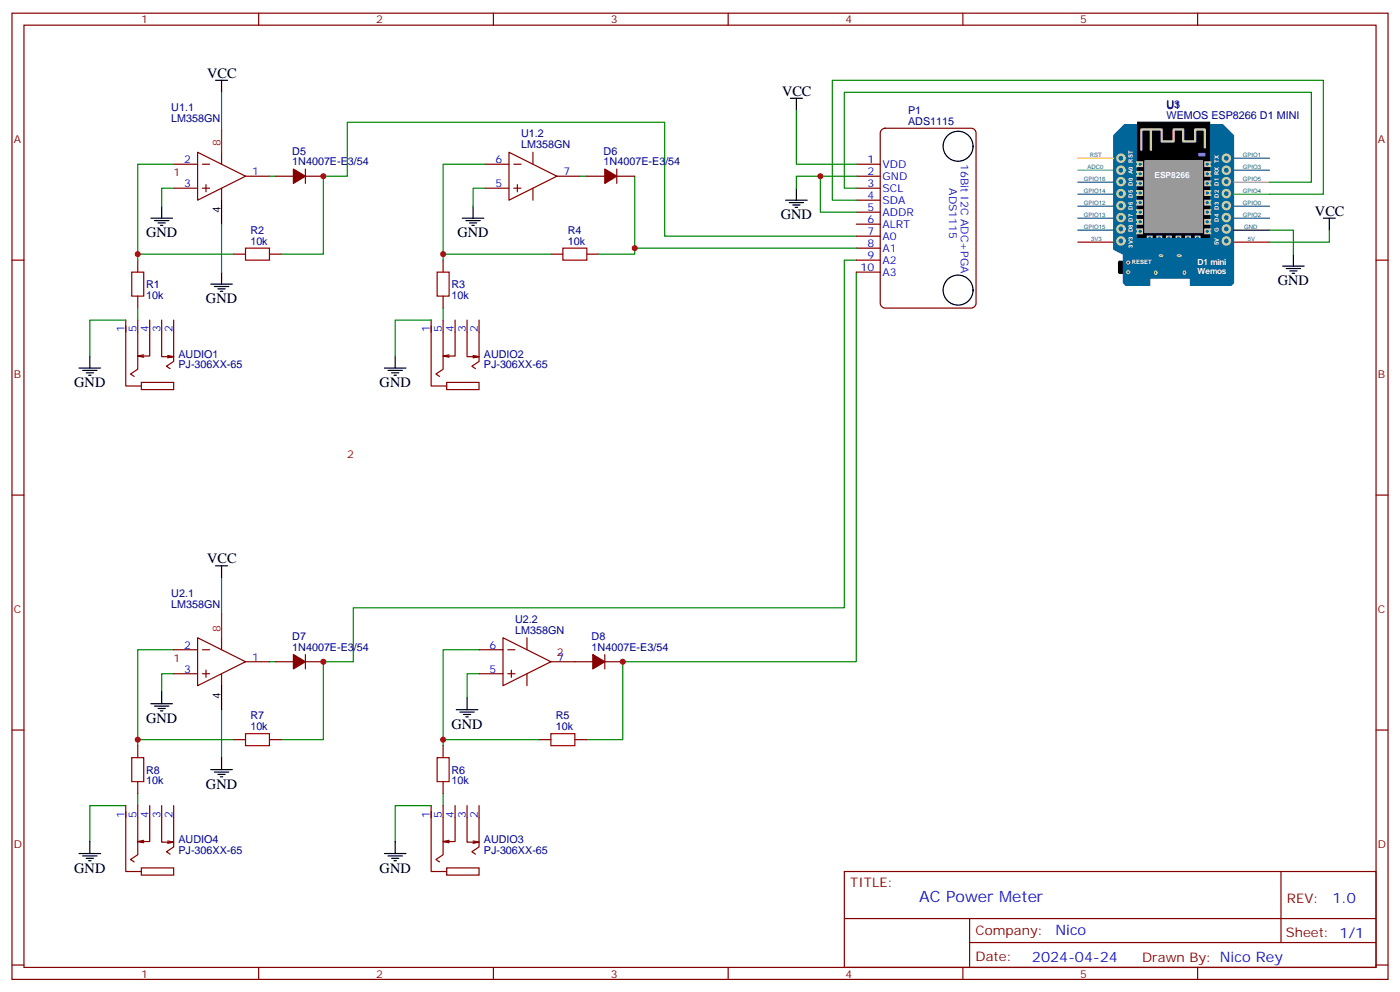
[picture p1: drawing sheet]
<svg xmlns="http://www.w3.org/2000/svg" width="412mm" height="292mm" viewBox="0 0 412 292" stroke-linecap="round" stroke-linejoin="round" font-family="sans-serif">
<g fill="none" stroke="#870000" stroke-width=".35">
<path d="M3.5 3.9h405.4v284.3h-405.4zM7.1 7.4h398.2v277.3h-398.2zM76.2 3.9v3.5M145.3 3.9v3.5M214.5 3.9v3.5M283.6 3.9v3.5M352.8 3.9v3.5M51.2 55.4h7M51.2 48.3h7M58.2 44.8l14.1 7.1-14.1 7zM59.6 55.4h2.1M59.6 48.3h2.1"/>
<path d="M60.7 54.3v2.1M65.3 44.8v3.5M65.3 55.4v3.5M72.3 51.9h7.1M142.9 55.4h7M142.9 48.3h7M149.9 44.8l14.1 7.1-14.1 7zM151.3 55.4h2.2M151.3 48.3h2.2M152.4 54.3v2.1M157 44.8v3.5M157 55.4v3.5"/>
<path d="M164 51.9h7.1M3.5 76.6h3.6M40.6 76.6v3.5M68.8 74.8h3.5M79.4 74.8h3.5M130.5 76.6v3.5M162.3 74.8h3.5M172.9 74.8h3.5M405.3 76.6h3.6M37 96v17.6h4.6M37 94.2v3.5M40.6 94.2v14.5l-2.1 1.4 1 .7"/>
<path d="M40.6 87.1v3.6M44.1 94.2v10.6h-3.5l1.7 .3M47.6 94.2v10.8h3.6l-1.8 .3M51.2 94.2v12.2l-2.2 1.4 1.1 .7M127 96v17.6h4.6M127 94.2v3.5M130.5 94.2v14.5l-2.1 1.4 1.1 .7M130.5 87.1v3.6M134.1 94.2v10.6h-3.6l1.8 .3M137.6 94.2v10.8h3.5l-1.8 .3M141.1 94.2v12.2l-2.1 1.4 1.1 .7M41.6 112.5h9.6v2.2h-9.6z"/>
<path d="M42.3 104.4l-1.7 .4M49.4 104.6l1.8 .4M131.6 112.5h9.5v2.2h-9.5zM132.3 104.4l-1.8 .4M139.3 104.6l1.8 .4M3.5 145.7h3.6M405.3 145.7h3.6M51.2 198.3h7M51.2 191.2h7M58.2 187.7l14.1 7-14.1 7.1zM59.6 198.3h2.1M59.6 191.2h2.1"/>
<path d="M60.7 197.2v2.1M65.3 187.7v3.5M65.3 198.3v3.5M72.3 194.7h7.1M141.1 198.3h7.1M141.1 191.2h7.1M148.2 187.7l14.1 7-14.1 7.1zM149.6 198.3h2.1M149.6 191.2h2.1M150.6 197.2v2.1M155.2 187.7v3.5M155.2 198.3v3.5"/>
<path d="M162.3 194.7h7M3.5 214.8h3.6M40.6 219.4v3.6M68.8 217.7h3.5M79.4 217.7h3.5M130.5 219.4v3.6M158.7 217.7h3.6M169.3 217.7h3.6M405.3 214.8h3.6M37 238.8v17.7h4.6M37 237.1v3.5M40.6 237.1v14.4l-2.1 1.4 1 .7"/>
<path d="M40.6 230v3.5M44.1 237.1v10.5h-3.5l1.7 .4M47.6 237.1v10.7h3.6l-1.8 .4M51.2 237.1v12.1l-2.2 1.4 1.1 .8M127 238.8v17.7h4.6M127 237.1v3.5M130.5 237.1v14.4l-2.1 1.4 1.1 .7M130.5 230v3.5M134.1 237.1v10.5h-3.6l1.8 .4M137.6 237.1v10.7h3.5l-1.8 .4M141.1 237.1v12.1l-2.1 1.4 1.1 .8M41.6 255.4h9.6v2.1h-9.6z"/>
<path d="M42.3 247.3l-1.7 .3M49.4 247.5l1.8 .3M131.6 255.4h9.5v2.1h-9.5zM132.3 247.3l-1.8 .3M139.3 247.5l1.8 .3M248.7 256.5h156.6v28.2h-156.6zM377.3 256.5v20.9M248.7 270.3h156.5M285.6 277.4h119.6M285.6 270.3v14.1M3.5 284h3.6M76.2 284.7v3.5"/>
<path d="M145.3 284.7v3.5M214.5 284.7v3.5M283.6 284.7v3.5M352.8 284.7v3.5M405.3 284h3.6"/>
</g>
<g fill="none" stroke="#000" stroke-width=".35">
<path d="M63.5 23.6h3.5M65.3 23.6v3.6M65.3 58.9v7.1M44.4 64.2h6.4M45.5 64.9h4.2M46.6 65.6h2.1M47.3 66.3h.7M47.6 60.7v3.5M136.2 64.2h6.3M137.2 64.9h4.3M138.3 65.6h2.1M139 66.3h.7"/>
<path d="M139.3 60.7v3.5M62.1 83.6h6.3M63.1 84.3h4.3M64.2 85h2.1M64.9 85.7h.7M65.3 80.1v3.5M23.3 108.3h6.3M24.3 109h4.3M25.4 109.7h2.1M26.1 110.4h.7M26.5 104.8v3.5M113.2 108.3h6.4"/>
<path d="M114.3 109h4.2M115.4 109.7h2.1M116.1 110.4h.7M116.4 104.8v3.5M63.5 166.5h3.5M65.3 166.5v3.5M44.4 207.1h6.4M45.5 207.8h4.2M46.6 208.5h2.1M47.3 209.2h.7M47.6 203.6v3.5M65.3 201.8v7"/>
<path d="M134.4 208.8h6.4M135.5 209.5h4.2M136.5 210.3h2.1M137.2 211h.7M137.6 205.3v3.5M62.1 226.5h6.3M63.1 227.2h4.3M64.2 227.9h2.1M64.9 228.6h.7M65.3 223v3.5M23.3 251.2h6.3M24.3 251.9h4.3"/>
<path d="M25.4 252.6h2.1M26.1 253.3h.7M26.5 247.6v3.6M113.2 251.2h6.4M114.3 251.9h4.2M115.4 252.6h2.1M116.1 253.3h.7M116.4 247.6v3.6"/>
</g>
<path d="M65.3 37.7v7.1M65.3 180.6v7.1" fill="none" stroke="#f00" stroke-width=".35"/>
<path d="M72.3 73h7.1v3.6h-7.1zM165.8 73h7.1v3.6h-7.1zM38.8 80.1h3.5v7h-3.5zM128.8 80.1h3.5v7h-3.5zM72.3 215.9h7.1v3.5h-7.1zM162.3 215.9h7v3.5h-7zM38.8 223h3.5v7h-3.5zM128.8 223h3.5v7h-3.5z" fill="none" stroke="#a10000" stroke-width=".35"/>
<g fill="none" stroke="#008700" stroke-width=".35">
<path d="M65.3 27.2v10.5M51.2 55.4h-3.6v5.3M51.2 48.3h-10.6v28.3M79.4 51.9h1.7M142.9 55.4h-3.6v5.3M142.9 48.3h-12.4v26.5h31.8M171.1 51.9h1.8M40.6 74.8h28.2M65.3 66v14.1M130.5 74.8v1.8M252.2 69.5h-56.4v-33.5h-93.5v15.9h-7.1v22.9h-12.3M252.2 76.6h-3.5v102.3h-144.6v15.8h-8.9v23h-12.3"/>
<path d="M37 94.2h-10.5v10.6M40.6 90.7v3.5M127 94.2h-10.6v10.6M130.5 90.7v3.5M252.2 80.1v114.6h-68.8v23h-10.5M65.3 170v10.6M51.2 191.2h-10.6v28.2M51.2 198.3h-3.6v5.3M79.4 194.7h1.7M141.1 191.2h-10.6v26.5h28.2M141.1 198.3h-3.5v7M40.6 217.7h28.2"/>
<path d="M65.3 208.8v14.2M130.5 217.7v1.7M37 237.1h-10.5v10.5M40.6 233.5v3.6M127 237.1h-10.6v10.5M130.5 233.5v3.6"/>
</g>
<path d="M335.1 36h21.2v33.8h-21.2zM329.6 77.1l.2-.2 1.8 .2v3l-.2 .3h-1.6l-.3-.2z" fill="#000" stroke="#000" stroke-width=".35"/>
<path d="M328.1 39.9l3.2-3.2h28.9l3.2 3.2v43.4l-.7 .7h-12v-2.2h-12v2.2h-7.1l-.7-.7v-8.5l-2.8-1.4z" fill="#069" stroke="#069" stroke-width=".35"/>
<path d="M337.3 47.3h16.9v21.1h-16.9z" fill="#999" stroke="#999" stroke-width=".35"/>
<g fill="none" stroke="#cc9" stroke-width=".71">
<path d="M339 38.1v6M354.9 43.4v-5.3h-2.8v3.5h-3.6v-3.5h-2.8v3.5h-3.5v-3.5h-6v6"/>
<circle cx="330.2" cy="53.4" r="1.06"/>
<circle cx="330.2" cy="50.1" r="1.06"/>
<circle cx="330.2" cy="46.6" r="1.06"/>
<circle cx="330.2" cy="57" r="1.06"/>
<circle cx="361.2" cy="46.6" r="1.06"/>
<circle cx="361.2" cy="53.4" r="1.06"/>
<circle cx="361.2" cy="57" r="1.06"/>
<circle cx="361.2" cy="50.1" r="1.06"/>
<circle cx="330.2" cy="60.5" r="1.06"/>
<circle cx="330.2" cy="67.4" r="1.06"/>
<circle cx="330.2" cy="70.9" r="1.06"/>
<circle cx="330.2" cy="64" r="1.06"/>
<circle cx="361.2" cy="67.4" r="1.06"/>
<circle cx="361.2" cy="64" r="1.06"/>
<circle cx="361.2" cy="70.9" r="1.06"/>
<circle cx="361.2" cy="60.5" r="1.06"/>
</g>
<path d="M352.8 44.8h2.4v1.4h-2.4z" fill="#69f" stroke="#000" stroke-width=".35"/>
<g fill="#333" stroke="#cc9" stroke-width=".35">
<path d="M340.3 79.8a.46 .46 0 0 1 .5 .5 .46 .46 0 0 1-.5 .4l-.2-.4z"/>
<path d="M348.7 79.8a.46 .46 0 0 1 .5 .5 .46 .46 0 0 1-.5 .4l-.2-.4z"/>
<path d="M341.6 75.1h.8a.42 .42 0 0 1-.4 .4 .42 .42 0 0 1-.4-.4z"/>
<path d="M346.9 75.1h.9a.46 .46 0 0 1-.5 .4 .46 .46 0 0 1-.4-.4z"/>
<circle cx="332.3" cy="77.3" r=".44"/>
<circle cx="332.3" cy="80.1" r=".44"/>
</g>
<g fill="#cc9" stroke="#cc9" stroke-width=".35">
<path d="M354.9 47.6h1.8v1.4h-1.8z"/>
<path d="M354.9 50.4h1.8v1.5h-1.8z"/>
<path d="M354.9 53.3h1.8v1.4h-1.8z"/>
<path d="M354.9 56.1h1.8v1.4h-1.8z"/>
<path d="M354.9 58.9h1.8v1.4h-1.8z"/>
<path d="M354.9 61.7h1.8v1.4h-1.8z"/>
<path d="M354.9 64.6h1.8v1.4h-1.8z"/>
<path d="M354.9 67.4h1.8v1.4h-1.8z"/>
<path d="M334.8 47.6h1.7v1.4h-1.7z"/>
<path d="M334.8 50.4h1.7v1.5h-1.7z"/>
<path d="M334.8 53.3h1.7v1.4h-1.7z"/>
<path d="M334.8 56.1h1.7v1.4h-1.7z"/>
<path d="M334.8 58.9h1.7v1.4h-1.7z"/>
<path d="M334.8 61.7h1.7v1.4h-1.7z"/>
<path d="M334.8 64.6h1.7v1.4h-1.7z"/>
<path d="M334.8 67.4h1.7v1.4h-1.7z"/>
<path d="M338 69.5h1.4v.3h-1.4z"/>
<path d="M340.8 69.5h1.4v.3h-1.4z"/>
<path d="M343.6 69.5h1.4v.3h-1.4z"/>
<path d="M346.4 69.5h1.4v.3h-1.4z"/>
<path d="M349.2 69.5h1.5v.3h-1.5z"/>
<path d="M352.1 69.5h1.4v.3h-1.4z"/>
</g>
<g fill="#069" stroke="#069" stroke-width=".35">
<circle cx="357" cy="48.3" r=".26"/>
<circle cx="355.6" cy="48.3" r=".26"/>
<circle cx="357" cy="51.2" r=".26"/>
<circle cx="355.6" cy="51.2" r=".26"/>
<circle cx="357" cy="54" r=".26"/>
<circle cx="355.6" cy="54" r=".26"/>
<circle cx="357" cy="56.8" r=".26"/>
<circle cx="355.6" cy="56.8" r=".26"/>
<circle cx="357" cy="59.6" r=".26"/>
<circle cx="355.6" cy="59.6" r=".26"/>
<circle cx="357" cy="62.4" r=".26"/>
<circle cx="355.6" cy="62.4" r=".26"/>
<circle cx="357" cy="65.3" r=".26"/>
<circle cx="355.6" cy="65.3" r=".26"/>
<circle cx="357" cy="68.1" r=".26"/>
<circle cx="355.6" cy="68.1" r=".26"/>
<circle cx="334.4" cy="48.3" r=".26"/>
<circle cx="335.8" cy="48.3" r=".26"/>
<circle cx="334.4" cy="51.2" r=".26"/>
<circle cx="335.8" cy="51.2" r=".26"/>
<circle cx="334.4" cy="54" r=".26"/>
<circle cx="335.8" cy="54" r=".26"/>
<circle cx="334.4" cy="56.8" r=".26"/>
<circle cx="335.8" cy="56.8" r=".26"/>
<circle cx="334.4" cy="59.6" r=".26"/>
<circle cx="335.8" cy="59.6" r=".26"/>
<circle cx="334.4" cy="62.4" r=".26"/>
<circle cx="335.8" cy="62.4" r=".26"/>
<circle cx="334.4" cy="65.3" r=".26"/>
<circle cx="335.8" cy="65.3" r=".26"/>
<circle cx="334.4" cy="68.1" r=".26"/>
<circle cx="335.8" cy="68.1" r=".26"/>
<circle cx="338.6" cy="70.2" r=".38"/>
<circle cx="341.4" cy="70.2" r=".38"/>
<circle cx="344.3" cy="70.2" r=".38"/>
<circle cx="347.1" cy="70.2" r=".38"/>
<circle cx="349.9" cy="70.2" r=".38"/>
<circle cx="352.7" cy="70.2" r=".38"/>
</g>
<path d="M317.5 53.6h10.6M317.5 57.2h10.6M363.4 46.6h10.5M363.4 50.1h10.5M317.5 60.7h10.6M317.5 64.2h10.6M317.5 67.7h10.6M363.4 60.7h10.5M363.4 64.2h10.5" fill="none" stroke="#069" stroke-width=".35"/>
<path d="M363.4 53.6h10.5" fill="none" stroke="#999" stroke-width=".35"/>
<path d="M363.4 57.2h10.5" fill="none" stroke="#3c3" stroke-width=".35"/>
<path d="M363.4 67.7h10.5" fill="none" stroke="#000" stroke-width=".35"/>
<path d="M317.5 71.3h10.6M363.4 71.3h10.5" fill="none" stroke="#f00" stroke-width=".35"/>
<path d="M317.5 46.6h10.6" fill="none" stroke="#fc3" stroke-width=".35"/>
<path d="M317.5 50.1h10.6" fill="none" stroke="#0cc" stroke-width=".35"/>
<path d="M259.6 38.3l1.1-.6h25.4a1.41 1.41 0 0 1 1.4 1.5v50.1a1.51 1.51 0 0 1-1.4 1.4h-25.4a1.51 1.51 0 0 1-1.4-1.4v-50.1z" fill="#fff" stroke="#800000" stroke-width=".35"/>
<g fill="none" stroke="#870000" stroke-width=".35">
<path d="M81.1 51.9h5.3M90 51.9h5.2M90 49.7v4.3M172.9 51.9h5.3M181.7 51.9h5.3M181.7 49.7v4.3M252.2 48.3h7.1M252.2 51.9h7.1M252.2 55.4h7.1M252.2 58.9h7.1M252.2 62.4h7.1M252.2 66h7.1"/>
<path d="M252.2 69.5h7.1M252.2 73h7.1M252.2 76.6h7.1M252.2 80.1h7.1M81.1 194.7h5.3M90 192.6v4.2M90 194.7h5.2M169.3 194.7h5.3M178.2 194.7h5.2M178.2 192.6v4.2"/>
</g>
<g fill="none" stroke="#000" stroke-width=".35">
<path d="M232.8 28.9h3.6M234.6 28.9v3.6M231.4 58.9h6.4M232.5 59.6h4.2M234.6 55.4v3.5M233.5 60.3h2.2M234.2 61h.7M377.8 78.3h6.4M378.9 79h4.2M379.9 79.7h2.2M381 74.8v3.5M389.8 64.2h3.5"/>
<path d="M391.6 64.2v3.5M380.6 80.4h.8"/>
<circle cx="282.2" cy="43" r="4.4"/>
<circle cx="282.2" cy="85.4" r="4.4"/>
</g>
<path d="M234.6 32.5v15.8h17.6M187 51.9v21.1h65.2M241.7 51.9h-7.1v3.5M252.2 51.9h-10.5v10.5h10.5M373.9 53.6h12.4v-26.4h-137.6v28.2h3.5M373.9 57.2h15.9v-33.6h-144.6v35.3h7M187 73v1.8h-10.6M373.9 67.7h7.1v7.1M391.6 67.7v3.6h-17.7" fill="none" stroke="#008700" stroke-width=".35"/>
<g fill="#870000" stroke="#870000" stroke-width=".35">
<path d="M86.4 49.7l3.6 2.2-3.6 2.1z"/>
<path d="M178.2 49.7l3.5 2.2-3.5 2.1z"/>
<path d="M86.4 192.6l3.6 2.1-3.6 2.1z"/>
<path d="M174.6 192.6l3.6 2.1-3.6 2.1z"/>
</g>
<g fill="#c00">
<circle cx="40.6" cy="74.8" r=".88"/>
<circle cx="130.5" cy="217.7" r=".88"/>
<circle cx="40.6" cy="217.7" r=".88"/>
<circle cx="130.5" cy="74.8" r=".88"/>
<circle cx="187" cy="73" r=".88"/>
<circle cx="241.7" cy="51.9" r=".88"/>
<circle cx="95.3" cy="51.9" r=".88"/>
<circle cx="95.3" cy="194.7" r=".88"/>
<circle cx="183.4" cy="194.7" r=".88"/>
</g>
<text font-size="4.6" fill="#00f" x="270.8" y="265.5">AC Power Meter</text>
<g font-size="4.2">
<text x="61" y="22.9">VCC</text>
<text x="230.4" y="28.2">VCC</text>
<text x="230" y="64.6">GND</text>
<text x="387.3" y="63.5">VCC</text>
<text x="43" y="69.8">GND</text>
<text x="134.8" y="69.8">GND</text>
<text x="376.4" y="84">GND</text>
<text x="60.7" y="89.3">GND</text>
<text x="21.9" y="113.9">GND</text>
<text x="111.8" y="113.9">GND</text>
<text x="61" y="165.8">VCC</text>
<text x="43" y="212.7">GND</text>
<text x="133" y="214.5">GND</text>
<text x="60.7" y="232.1">GND</text>
<text x="21.9" y="256.8">GND</text>
<text x="111.8" y="256.8">GND</text>
</g>
<g font-size="4.2" fill="#00f">
<text x="392.5" y="265.7">1.0</text>
<text x="310.9" y="275.3">Nico</text>
<text x="304" y="283.1">2024-04-24</text>
</g>
<g font-size="3.9" fill="#800">
<text x="250.5" y="261.1">TITLE:</text>
<text x="379.1" y="265.7">REV:</text>
<text x="287.4" y="275.3">Company:</text>
<text x="378.7" y="275.9">Sheet: 1/1</text>
<text x="287.4" y="282.9">Date:</text>
<text x="336.4" y="283">Drawn By: Nico Rey</text>
</g>
<g font-size="3.2" fill="#800">
<text x="41.6" y="6.9">1</text>
<text x="110.8" y="6.9">2</text>
<text x="179.9" y="6.9">3</text>
<text x="249.1" y="6.9">4</text>
<text x="318.2" y="6.9">5</text>
<text x="4.1" y="42">A</text>
<text x="405.9" y="42">A</text>
<text x="51.2" y="51.9">1</text>
<text x="4.1" y="111.1">B</text>
<text x="405.9" y="111.1">B</text>
<text x="102.3" y="134.8">2</text>
<text x="4.1" y="180.3">C</text>
<text x="405.9" y="180.3">C</text>
<text x="51.2" y="194.7">1</text>
<text x="164" y="193">2</text>
<text x="4.1" y="249.4">D</text>
<text x="405.9" y="249.4">D</text>
<text x="41.6" y="287.7">1</text>
<text x="110.8" y="287.7">2</text>
<text x="179.9" y="287.7">3</text>
<text x="249.1" y="287.7">4</text>
<text x="318.2" y="287.7">5</text>
</g>
<g font-size="3.2" fill="#000080">
<text x="50.4" y="36">LM358GN</text>
<text x="50.4" y="32.8">U1.1</text>
<text x="267.5" y="33.5">P1</text>
<text x="343.6" y="32">U1</text>
<text x="343.6" y="34.9">WEMOS ESP8266 D1 MINI</text>
<text x="343.6" y="31.8">U3</text>
<text x="153.5" y="40.4">U1.2</text>
<text x="267.5" y="36.7">ADS1115</text>
<text x="86.1" y="45.6">D5</text>
<text x="153.5" y="43.6">LM358GN</text>
<text x="177.8" y="45.5">D6</text>
<text x="86.1" y="48.7">1N4007E-E3/54</text>
<text x="177.8" y="48.7">1N4007E-E3/54</text>
<text x="73.7" y="72">10k</text>
<text x="73.7" y="68.8">R2</text>
<text x="167.2" y="72">10k</text>
<text x="167.2" y="68.8">R4</text>
<text x="43" y="87.9">10k</text>
<text x="43" y="84.8">R1</text>
<text x="133" y="87.9">10k</text>
<text x="133" y="84.8">R3</text>
<text x="52.6" y="105.2">AUDIO1</text>
<text x="142.5" y="105.2">AUDIO2</text>
<text x="52.6" y="108.4">PJ-306XX-65</text>
<text x="142.5" y="108.4">PJ-306XX-65</text>
<text x="50.4" y="178.9">LM358GN</text>
<text x="50.4" y="175.7">U2.1</text>
<text x="151.7" y="183.3">U2.2</text>
<text x="86.1" y="191.6">1N4007E-E3/54</text>
<text x="86.1" y="188.4">D7</text>
<text x="151.7" y="186.4">LM358GN</text>
<text x="174.3" y="191.6">1N4007E-E3/54</text>
<text x="174.3" y="188.4">D8</text>
<text x="73.7" y="214.8">10k</text>
<text x="73.7" y="211.7">R7</text>
<text x="163.7" y="214.8">10k</text>
<text x="163.7" y="211.7">R5</text>
<text x="43" y="227.6">R8</text>
<text x="133" y="227.6">R6</text>
<text x="43" y="230.8">10k</text>
<text x="133" y="230.8">10k</text>
<text x="52.6" y="251.3">PJ-306XX-65</text>
<text x="52.6" y="248.1">AUDIO4</text>
<text x="142.5" y="251.3">PJ-306XX-65</text>
<text x="142.5" y="248.1">AUDIO3</text>
</g>
<g font-size="3.2" fill="#00f">
<text x="54.3" y="48">2</text>
<text x="146" y="48">6</text>
<text x="255.5" y="48">1</text>
<text x="74.3" y="51.5">1</text>
<text x="166" y="51.5">7</text>
<text x="255.5" y="51.5">2</text>
<text x="260" y="49.4">VDD</text>
<text x="260" y="52.9">GND</text>
<text x="283" y="48.3" transform="rotate(90 283 48.3)">16Bit I2C ADC+PGA</text>
<text x="54.3" y="55">3</text>
<text x="146" y="55">5</text>
<text x="255.5" y="55">3</text>
<text x="255.5" y="58.6">4</text>
<text x="260" y="56.4">SCL</text>
<text x="260" y="60">SDA</text>
<text x="279.6" y="55.4" transform="rotate(90 279.6 55.4)">ADS1115</text>
<text x="255.5" y="62.1">5</text>
<text x="255.5" y="65.6">6</text>
<text x="260" y="63.5">ADDR</text>
<text x="255.5" y="69.1">7</text>
<text x="260" y="67">ALRT</text>
<text x="260" y="70.6">A0</text>
<text x="255.5" y="72.7">8</text>
<text x="255.5" y="76.2">9</text>
<text x="260" y="74.1">A1</text>
<text x="260" y="77.6">A2</text>
<text x="253.5" y="79.7">10</text>
<text x="260" y="81.1">A3</text>
<text x="36.7" y="97.7" transform="rotate(-90 36.7 97.7)">1</text>
<text x="40.2" y="97.7" transform="rotate(-90 40.2 97.7)">5</text>
<text x="43.7" y="97.7" transform="rotate(-90 43.7 97.7)">4</text>
<text x="47.3" y="97.7" transform="rotate(-90 47.3 97.7)">3</text>
<text x="50.8" y="97.7" transform="rotate(-90 50.8 97.7)">2</text>
<text x="126.6" y="97.7" transform="rotate(-90 126.6 97.7)">1</text>
<text x="130.2" y="97.7" transform="rotate(-90 130.2 97.7)">5</text>
<text x="133.7" y="97.7" transform="rotate(-90 133.7 97.7)">4</text>
<text x="137.2" y="97.7" transform="rotate(-90 137.2 97.7)">3</text>
<text x="140.8" y="97.7" transform="rotate(-90 140.8 97.7)">2</text>
<text x="54.3" y="190.9">2</text>
<text x="144.2" y="190.9">6</text>
<text x="54.3" y="197.9">3</text>
<text x="74.3" y="194.4">1</text>
<text x="144.2" y="197.9">5</text>
<text x="164.2" y="194.4">7</text>
<text x="36.7" y="240.6" transform="rotate(-90 36.7 240.6)">1</text>
<text x="40.2" y="240.6" transform="rotate(-90 40.2 240.6)">5</text>
<text x="43.7" y="240.6" transform="rotate(-90 43.7 240.6)">4</text>
<text x="47.3" y="240.6" transform="rotate(-90 47.3 240.6)">3</text>
<text x="50.8" y="240.6" transform="rotate(-90 50.8 240.6)">2</text>
<text x="126.6" y="240.6" transform="rotate(-90 126.6 240.6)">1</text>
<text x="130.2" y="240.6" transform="rotate(-90 130.2 240.6)">5</text>
<text x="133.7" y="240.6" transform="rotate(-90 133.7 240.6)">4</text>
<text x="137.2" y="240.6" transform="rotate(-90 137.2 240.6)">3</text>
<text x="140.8" y="240.6" transform="rotate(-90 140.8 240.6)">2</text>
</g>
<g font-size="3.2" fill="#f00">
<text x="64.9" y="43" transform="rotate(-90 64.9 43)">8</text>
<text x="64.9" y="185.9" transform="rotate(-90 64.9 185.9)">8</text>
</g>
<g font-size="3.2">
<text x="64.9" y="62.7" transform="rotate(-90 64.9 62.7)">4</text>
<text x="64.9" y="205.6" transform="rotate(-90 64.9 205.6)">4</text>
</g>
<g font-size="2.5" fill="#fff">
<text x="340.1" y="52.4">ESP8266</text>
<text x="352.8" y="78">D1 mini</text>
<text x="352.8" y="80.7">Wemos</text>
</g>
<g font-size="1.8" fill="#069">
<text x="321" y="46.2">RST</text>
<text x="366.1" y="46.2">GPIO1</text>
<text x="319.3" y="53.3">GPIO16</text>
<text x="320.3" y="49.7">ADC0</text>
<text x="366.1" y="49.7">GPIO3</text>
<text x="366.1" y="53.3">GPIO5</text>
<text x="319.3" y="56.8">GPIO14</text>
<text x="366.1" y="56.8">GPIO4</text>
<text x="319.3" y="60.3">GPIO12</text>
<text x="319.3" y="63.9">GPIO13</text>
<text x="366.1" y="60.3">GPIO0</text>
<text x="366.1" y="63.9">GPIO2</text>
<text x="319.3" y="67.4">GPIO15</text>
<text x="321.4" y="70.9">3V3</text>
<text x="366.5" y="67.4">GND</text>
<text x="367.6" y="70.9">5V</text>
</g>
<g font-size="1.8" fill="#fff">
<text x="333.7" y="51.1" transform="rotate(-90 333.7 51.1)">A0 RST</text>
<text x="333.7" y="58.1" transform="rotate(-90 333.7 58.1)">D5</text>
<text x="333.7" y="54.6" transform="rotate(-90 333.7 54.6)">D0</text>
<text x="359.1" y="58.1" transform="rotate(-90 359.1 58.1)">D2</text>
<text x="359.1" y="54.6" transform="rotate(-90 359.1 54.6)">D1 RX TX</text>
<text x="333.7" y="61.7" transform="rotate(-90 333.7 61.7)">D6</text>
<text x="359.1" y="65.2" transform="rotate(-90 359.1 65.2)">D4</text>
<text x="359.1" y="61.7" transform="rotate(-90 359.1 61.7)">D3</text>
<text x="333.7" y="68.4" transform="rotate(-90 333.7 68.4)">D8 D7</text>
<text x="359.1" y="68.1" transform="rotate(-90 359.1 68.1)">G</text>
<text x="333.4" y="77.6">RESET</text>
<text x="333.7" y="72.8" transform="rotate(-90 333.7 72.8)">3V3</text>
<text x="359.1" y="72.2" transform="rotate(-90 359.1 72.2)">5V</text>
</g>
</svg>
